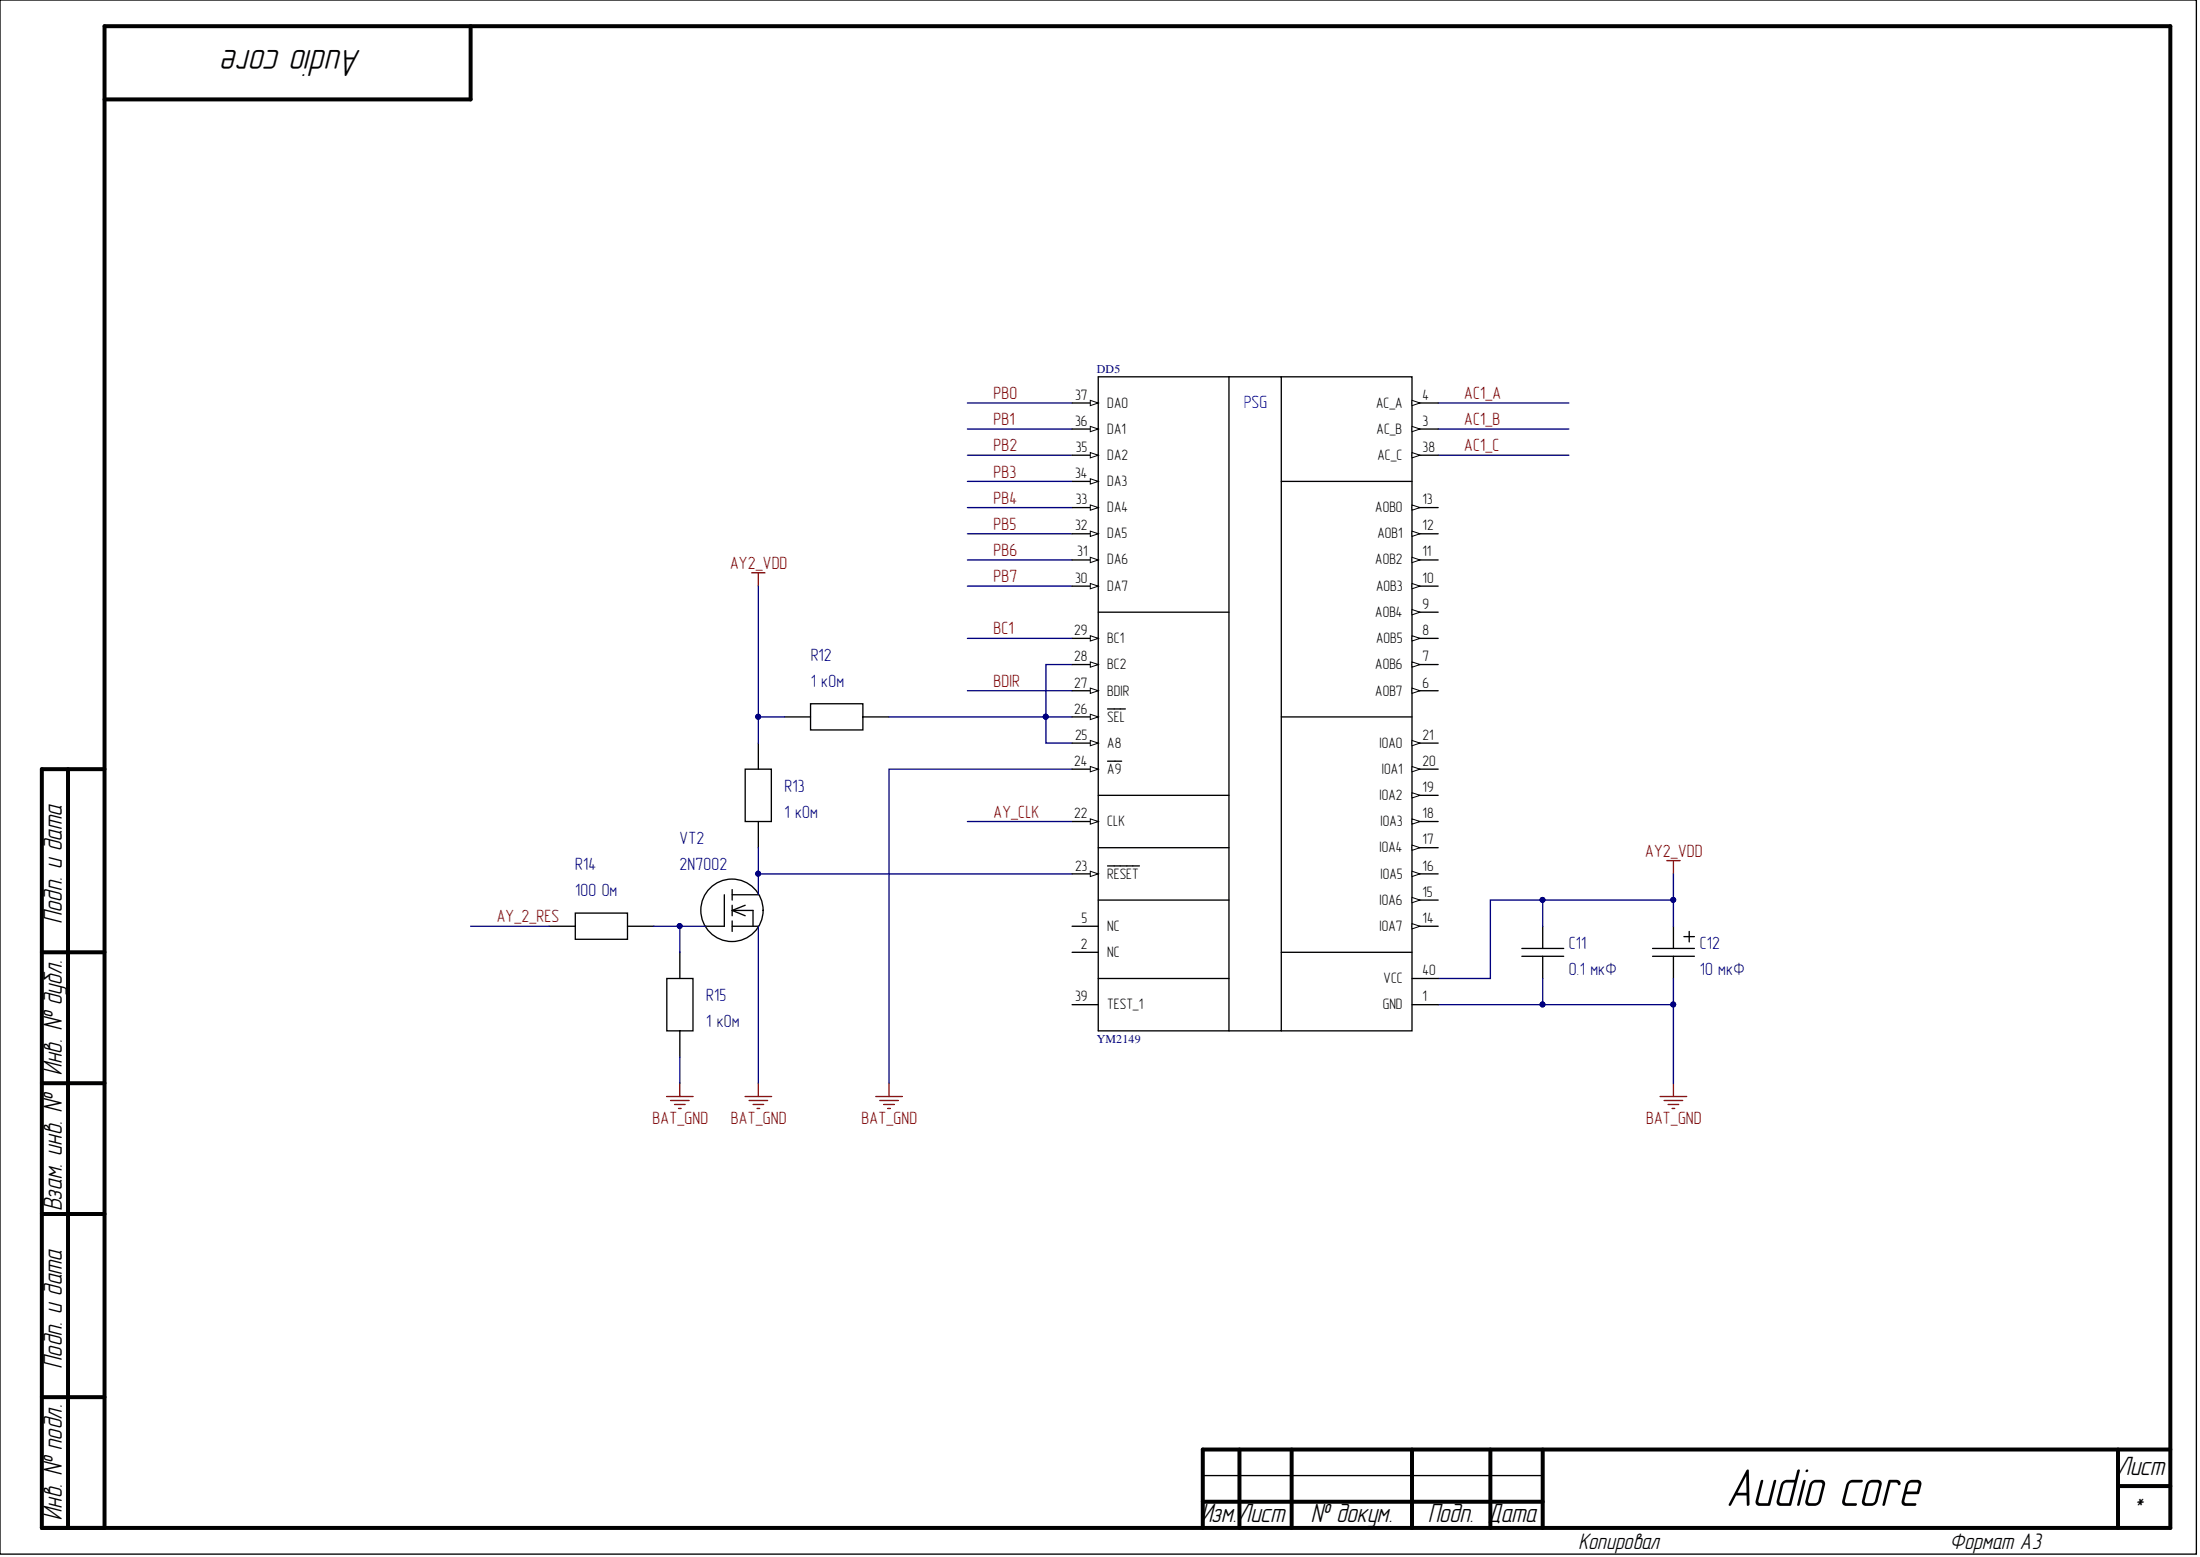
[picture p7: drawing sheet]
<svg xmlns="http://www.w3.org/2000/svg" width="420mm" height="297mm" viewBox="0 0 420 297" stroke-linecap="round" stroke-linejoin="round" font-family="sans-serif">
<g fill="none" stroke="#000" stroke-width=".76">
<path d="M89.8 5v14h-69.9M13 146.7v144.8M19.9 146.7h-11.9v144.8h406.1v-286.5h-394.2v286.5M8 181.7h11.9M8 206.7h11.9M8 231.6h11.9M8 266.5h11.9M236.5 276.5v15M246.5 276.5v15M269.4 276.5v15M284.4 276.5v15M294.4 276.5v15"/>
<path d="M404.2 276.5v15M414.1 276.5h-184.6v15M229.5 286.5h64.9M404.2 283.5h9.9"/>
</g>
<g fill="none" stroke="#000" stroke-width=".25">
<path d="M0 0h419.1v296.5h-419.1zM209.6 71.9h24.9v124.8h-24.9zM234.5 71.9h10v124.8h-10M244.5 71.9h24.9v124.8h-24.9M244.5 91.8h24.9M269.4 81.9h5M149.7 136.8h5M154.7 134.3h10v5h-10zM164.7 136.8h4.9M142.2 146.7h5v10h-5zM144.7 141.8v4.9M144.7 156.7v5"/>
<path d="M104.8 176.7h5M109.8 174.2h9.9v5h-9.9zM119.7 176.7h5M138.2 170.7v6h-3.5M139.7 169.7v2M139.7 172.7v2M139.7 175.7v2M139.7 173.7h4v3M139.7 176.7h5M139.7 170.7h5M139.7 173.7l2.5 1M142.2 172.7l-2.5 1"/>
<path d="M294.4 176.7v4.2M319.3 176.7v4.2M321.3 178.7h2M322.3 177.7v2M127.2 186.7h5v10h-5zM129.7 181.7v5M129.7 196.7v5M204.6 181.7h5M269.4 191.7h5M290.4 182.4h8M290.4 180.9h8M294.4 182.4v4.3"/>
<path d="M315.3 182.4h8M315.3 180.9h8M319.3 182.4v4.3M229.5 281.5h64.9"/>
<circle cx="139.7" cy="173.7" r="6"/>
</g>
<g fill="none" stroke="#800000" stroke-width=".25">
<path d="M143.4 109.3h2.6M144.7 109.3v2.5M318.1 164.2h2.5M319.3 164.2v2.5M127.2 209.2h5.1M128 209.9h3.5M128.7 210.7h2M129.5 211.5h.5M129.7 206.7v2.5M142.2 209.2h5M142.9 209.9h3.6M143.7 210.7h2"/>
<path d="M144.5 211.5h.5M144.7 206.7v2.5M167.1 209.2h5.1M167.9 209.9h3.5M168.6 210.7h2.1M169.4 211.5h.5M169.6 206.7v2.5M316.8 209.2h5.1M317.5 209.9h3.6M318.3 210.7h2M319.1 211.5h.5M319.3 206.7v2.5"/>
</g>
<g fill="none" stroke="#000080" stroke-width=".25">
<path d="M184.6 76.9h20M274.4 76.9h25M184.6 81.9h20M184.6 86.8h20M184.6 91.8h20M184.6 96.8h20M274.4 81.9h25M274.4 86.8h25M144.7 111.8v30M184.6 101.8h20M184.6 106.8h20M184.6 111.8h20"/>
<path d="M144.7 136.8h5M184.6 121.8h20M184.6 131.8h20M204.6 136.8h-5v5h5M204.6 126.8h-5v10h-30M184.6 156.7h20M204.6 146.7h-35v60M89.8 176.7h15M124.7 176.7h5M134.7 176.7h-5v5M144.7 161.7v5h59.9M144.7 166.7v4"/>
<path d="M144.7 176.7v30M294.4 171.7v5M319.3 176.7v-5h-34.9v15h-10M319.3 166.7v5M294.4 186.7v5M319.3 186.7v5h-44.9M319.3 191.7v15M129.7 201.7v5"/>
</g>
<g fill="#000080" stroke="#000080" stroke-width=".19">
<circle cx="199.5" cy="136.7" r=".47"/>
<circle cx="129.7" cy="176.7" r=".47"/>
<circle cx="144.7" cy="166.7" r=".47"/>
<circle cx="294.3" cy="191.6" r=".47"/>
<circle cx="294.3" cy="171.7" r=".47"/>
<circle cx="319.3" cy="171.7" r=".47"/>
<circle cx="319.3" cy="191.6" r=".47"/>
<circle cx="144.7" cy="136.7" r=".47"/>
</g>
<path d="M269.4 81.3l1.6 .6-1.6 .5z" fill="#fff"/>
<path d="M269.4 81.3l1.6 .6-1.6 .5z" fill="none" stroke="#000" stroke-width=".19"/>
<path d="M269.4 76.9h5" fill="none" stroke="#000" stroke-width=".25"/>
<path d="M269.4 76.4l1.6 .5-1.6 .5z" fill="#fff"/>
<path d="M269.4 76.4l1.6 .5-1.6 .5z" fill="none" stroke="#000" stroke-width=".19"/>
<path d="M269.4 131.8h5M204.6 176.7h5" fill="none" stroke="#000" stroke-width=".25"/>
<path d="M269.4 131.3l1.6 .5-1.6 .5z" fill="#fff"/>
<path d="M269.4 131.3l1.6 .5-1.6 .5z" fill="none" stroke="#000" stroke-width=".19"/>
<path d="M269.4 126.8h5" fill="none" stroke="#000" stroke-width=".25"/>
<path d="M269.4 126.3l1.6 .5-1.6 .5z" fill="#fff"/>
<path d="M269.4 126.3l1.6 .5-1.6 .5z" fill="none" stroke="#000" stroke-width=".19"/>
<path d="M269.4 121.8h5" fill="none" stroke="#000" stroke-width=".25"/>
<path d="M269.4 121.3l1.6 .5-1.6 .5z" fill="#fff"/>
<path d="M269.4 121.3l1.6 .5-1.6 .5z" fill="none" stroke="#000" stroke-width=".19"/>
<path d="M269.4 116.8h5" fill="none" stroke="#000" stroke-width=".25"/>
<path d="M269.4 116.3l1.6 .5-1.6 .5z" fill="#fff"/>
<path d="M269.4 116.3l1.6 .5-1.6 .5z" fill="none" stroke="#000" stroke-width=".19"/>
<path d="M269.4 111.8h5" fill="none" stroke="#000" stroke-width=".25"/>
<path d="M269.4 111.3l1.6 .5-1.6 .5z" fill="#fff"/>
<path d="M269.4 111.3l1.6 .5-1.6 .5z" fill="none" stroke="#000" stroke-width=".19"/>
<path d="M269.4 106.8h5" fill="none" stroke="#000" stroke-width=".25"/>
<path d="M269.4 106.3l1.6 .5-1.6 .5z" fill="#fff"/>
<path d="M269.4 106.3l1.6 .5-1.6 .5z" fill="none" stroke="#000" stroke-width=".19"/>
<path d="M269.4 101.8h5" fill="none" stroke="#000" stroke-width=".25"/>
<path d="M269.4 101.3l1.6 .5-1.6 .5z" fill="#fff"/>
<path d="M269.4 101.3l1.6 .5-1.6 .5z" fill="none" stroke="#000" stroke-width=".19"/>
<path d="M269.4 96.8h5" fill="none" stroke="#000" stroke-width=".25"/>
<path d="M269.4 96.3l1.6 .5-1.6 .5z" fill="#fff"/>
<path d="M269.4 96.3l1.6 .5-1.6 .5z" fill="none" stroke="#000" stroke-width=".19"/>
<path d="M269.4 176.7h5" fill="none" stroke="#000" stroke-width=".25"/>
<path d="M269.4 176.2l1.6 .5-1.6 .5z" fill="#fff"/>
<path d="M269.4 176.2l1.6 .5-1.6 .5z" fill="none" stroke="#000" stroke-width=".19"/>
<path d="M269.4 171.7h5" fill="none" stroke="#000" stroke-width=".25"/>
<path d="M269.4 171.2l1.6 .5-1.6 .5z" fill="#fff"/>
<path d="M269.4 171.2l1.6 .5-1.6 .5z" fill="none" stroke="#000" stroke-width=".19"/>
<path d="M269.4 166.7h5" fill="none" stroke="#000" stroke-width=".25"/>
<path d="M269.4 166.2l1.6 .5-1.6 .5z" fill="#fff"/>
<path d="M269.4 166.2l1.6 .5-1.6 .5z" fill="none" stroke="#000" stroke-width=".19"/>
<path d="M269.4 161.7h5" fill="none" stroke="#000" stroke-width=".25"/>
<path d="M269.4 161.2l1.6 .5-1.6 .5z" fill="#fff"/>
<path d="M269.4 161.2l1.6 .5-1.6 .5z" fill="none" stroke="#000" stroke-width=".19"/>
<path d="M269.4 156.7h5" fill="none" stroke="#000" stroke-width=".25"/>
<path d="M269.4 156.2l1.6 .5-1.6 .5z" fill="#fff"/>
<path d="M269.4 156.2l1.6 .5-1.6 .5z" fill="none" stroke="#000" stroke-width=".19"/>
<path d="M269.4 151.7h5" fill="none" stroke="#000" stroke-width=".25"/>
<path d="M269.4 151.2l1.6 .5-1.6 .5z" fill="#fff"/>
<path d="M269.4 151.2l1.6 .5-1.6 .5z" fill="none" stroke="#000" stroke-width=".19"/>
<path d="M269.4 146.7h5" fill="none" stroke="#000" stroke-width=".25"/>
<path d="M269.4 146.2l1.6 .5-1.6 .5z" fill="#fff"/>
<path d="M269.4 146.2l1.6 .5-1.6 .5z" fill="none" stroke="#000" stroke-width=".19"/>
<path d="M269.4 141.8h5" fill="none" stroke="#000" stroke-width=".25"/>
<path d="M269.4 141.3l1.6 .5-1.6 .5z" fill="#fff"/>
<path d="M269.4 141.3l1.6 .5-1.6 .5z" fill="none" stroke="#000" stroke-width=".19"/>
<path d="M204.6 156.7h5" fill="none" stroke="#000" stroke-width=".25"/>
<path d="M208 156.2l1.6 .5-1.6 .5z" fill="#fff"/>
<path d="M208 156.2l1.6 .5-1.6 .5z" fill="none" stroke="#000" stroke-width=".19"/>
<path d="M204.6 166.7h5" fill="none" stroke="#000" stroke-width=".25"/>
<path d="M208 166.2l1.6 .5-1.6 .5z" fill="#fff"/>
<path d="M208 166.2l1.6 .5-1.6 .5z" fill="none" stroke="#000" stroke-width=".19"/>
<path d="M204.6 146.7h5M211.3 165.2h6.1" fill="none" stroke="#000" stroke-width=".25"/>
<path d="M208 146.2l1.6 .5-1.6 .5z" fill="#fff"/>
<path d="M208 146.2l1.6 .5-1.6 .5z" fill="none" stroke="#000" stroke-width=".19"/>
<path d="M204.6 141.8h5M211.3 145.2h2.7" fill="none" stroke="#000" stroke-width=".25"/>
<path d="M208 141.3l1.6 .5-1.6 .5z" fill="#fff"/>
<path d="M208 141.3l1.6 .5-1.6 .5z" fill="none" stroke="#000" stroke-width=".19"/>
<path d="M204.6 136.8h5" fill="none" stroke="#000" stroke-width=".25"/>
<path d="M208 136.3l1.6 .5-1.6 .5z" fill="#fff"/>
<path d="M208 136.3l1.6 .5-1.6 .5z" fill="none" stroke="#000" stroke-width=".19"/>
<path d="M204.6 131.8h5M211.3 135.3h3.4" fill="none" stroke="#000" stroke-width=".25"/>
<path d="M208 131.3l1.6 .5-1.6 .5z" fill="#fff"/>
<path d="M208 131.3l1.6 .5-1.6 .5z" fill="none" stroke="#000" stroke-width=".19"/>
<path d="M204.6 126.8h5" fill="none" stroke="#000" stroke-width=".25"/>
<path d="M208 126.3l1.6 .5-1.6 .5z" fill="#fff"/>
<path d="M208 126.3l1.6 .5-1.6 .5z" fill="none" stroke="#000" stroke-width=".19"/>
<path d="M204.6 121.8h5" fill="none" stroke="#000" stroke-width=".25"/>
<path d="M208 121.3l1.6 .5-1.6 .5z" fill="#fff"/>
<path d="M208 121.3l1.6 .5-1.6 .5z" fill="none" stroke="#000" stroke-width=".19"/>
<path d="M204.6 111.8h5" fill="none" stroke="#000" stroke-width=".25"/>
<path d="M208 111.3l1.6 .5-1.6 .5z" fill="#fff"/>
<path d="M208 111.3l1.6 .5-1.6 .5z" fill="none" stroke="#000" stroke-width=".19"/>
<path d="M204.6 106.8h5" fill="none" stroke="#000" stroke-width=".25"/>
<path d="M208 106.3l1.6 .5-1.6 .5z" fill="#fff"/>
<path d="M208 106.3l1.6 .5-1.6 .5z" fill="none" stroke="#000" stroke-width=".19"/>
<path d="M204.6 101.8h5" fill="none" stroke="#000" stroke-width=".25"/>
<path d="M208 101.3l1.6 .5-1.6 .5z" fill="#fff"/>
<path d="M208 101.3l1.6 .5-1.6 .5z" fill="none" stroke="#000" stroke-width=".19"/>
<path d="M204.6 96.8h5" fill="none" stroke="#000" stroke-width=".25"/>
<path d="M208 96.3l1.6 .5-1.6 .5z" fill="#fff"/>
<path d="M208 96.3l1.6 .5-1.6 .5z" fill="none" stroke="#000" stroke-width=".19"/>
<path d="M204.6 91.8h5" fill="none" stroke="#000" stroke-width=".25"/>
<path d="M208 91.3l1.6 .5-1.6 .5z" fill="#fff"/>
<path d="M208 91.3l1.6 .5-1.6 .5z" fill="none" stroke="#000" stroke-width=".19"/>
<path d="M204.6 86.8h5" fill="none" stroke="#000" stroke-width=".25"/>
<path d="M208 86.3l1.6 .5-1.6 .6z" fill="#fff"/>
<path d="M208 86.3l1.6 .5-1.6 .6z" fill="none" stroke="#000" stroke-width=".19"/>
<path d="M204.6 81.9h5" fill="none" stroke="#000" stroke-width=".25"/>
<path d="M208 81.3l1.6 .6-1.6 .5z" fill="#fff"/>
<path d="M208 81.3l1.6 .6-1.6 .5z" fill="none" stroke="#000" stroke-width=".19"/>
<path d="M204.6 76.9h5" fill="none" stroke="#000" stroke-width=".25"/>
<path d="M208 76.4l1.6 .5-1.6 .5z" fill="#fff"/>
<path d="M208 76.4l1.6 .5-1.6 .5z" fill="none" stroke="#000" stroke-width=".19"/>
<path d="M269.4 86.8h5" fill="none" stroke="#000" stroke-width=".25"/>
<path d="M269.4 86.3l1.6 .5-1.6 .6z" fill="#fff"/>
<path d="M269.4 86.3l1.6 .5-1.6 .6z" fill="none" stroke="#000" stroke-width=".19"/>
<path d="M209.6 116.8h24.9M244.5 136.8h24.9M209.6 151.7h24.9M209.6 161.7h24.9M209.6 171.7h24.9M204.6 191.7h5M209.6 186.7h24.9M244.5 181.7h24.9M269.4 186.7h5" fill="none" stroke="#000" stroke-width=".25"/>
<text font-size="10.1" x="329.8" y="287.3">Audio core</text>
<text font-size="7.3" x="68.6" y="9.6" transform="rotate(-180 68.6 9.6)">Audio core</text>
<g font-size="5.1">
<text x="11.8" y="176.1" transform="rotate(-90 11.8 176.1)">Подп. и дата</text>
<text x="11.8" y="205" transform="rotate(-90 11.8 205)">Инв. № дубл.</text>
<text x="11.8" y="230.9" transform="rotate(-90 11.8 230.9)">Взам. инв. №</text>
<text x="11.8" y="260.9" transform="rotate(-90 11.8 260.9)">Подп. и дата</text>
<text x="404.2" y="281.4">Лист</text>
<text x="11.8" y="289.9" transform="rotate(-90 11.8 289.9)">Инв. № подл.</text>
<text x="229.2" y="290.4">Изм.Лист</text>
<text x="250.2" y="290.4">№ докум.</text>
<text x="272.6" y="290.4">Подп. Дата</text>
<text x="407.3" y="289.4">*</text>
</g>
<g font-size="4.3">
<text x="301.4" y="295.6">Копировал</text>
<text x="372.2" y="295.6">Формат А3</text>
</g>
<g font-size="3.4" fill="#800000">
<text x="189.6" y="76.2">PB0</text>
<text x="279.4" y="76.2">AC1_A</text>
<text x="189.6" y="81.1">PB1</text>
<text x="279.4" y="81.1">AC1_B</text>
<text x="189.6" y="86.1">PB2</text>
<text x="279.4" y="86.1">AC1_C</text>
<text x="189.6" y="91.1">PB3</text>
<text x="189.6" y="96.1">PB4</text>
<text x="189.6" y="101.1">PB5</text>
<text x="189.6" y="106.1">PB6</text>
<text x="139.3" y="108.5">AY2_VDD</text>
<text x="189.6" y="111.1">PB7</text>
<text x="189.6" y="121">BC1</text>
<text x="189.6" y="131">BDIR</text>
<text x="189.6" y="156">AY_CLK</text>
<text x="314" y="163.5">AY2_VDD</text>
<text x="94.8" y="176">AY_2_RES</text>
<text x="124.5" y="214.5">BAT_GND</text>
<text x="139.5" y="214.5">BAT_GND</text>
<text x="164.4" y="214.5">BAT_GND</text>
<text x="314.1" y="214.5">BAT_GND</text>
</g>
<text font-size="3.4" fill="#00f" x="237.3" y="77.9">PSG</text>
<g font-size="3.4" fill="#000080">
<text x="154.7" y="126">R12</text>
<text x="154.7" y="131">1 кОм</text>
<text x="149.7" y="151">R13</text>
<text x="129.7" y="161">VT2</text>
<text x="149.7" y="156">1 кОм</text>
<text x="109.7" y="166">R14</text>
<text x="129.7" y="166">2N7002</text>
<text x="109.7" y="171">100 Ом</text>
<text x="299.3" y="185.9">0.1 мкФ</text>
<text x="299.3" y="181">C11</text>
<text x="324.3" y="181">C12</text>
<text x="324.3" y="185.9">10 мкФ</text>
<text x="134.8" y="190.9">R15</text>
<text x="134.8" y="195.9">1 кОм</text>
</g>
<g font-size="2.9">
<text x="205.1" y="76.2">37</text>
<text x="211.3" y="77.8">DA0</text>
<text x="262.6" y="77.8">AC_A</text>
<text x="271.5" y="76.2">4</text>
<text x="205.1" y="81.2">36</text>
<text x="211.3" y="82.7">DA1</text>
<text x="262.7" y="82.7">AC_B</text>
<text x="271.5" y="81.2">3</text>
<text x="205.3" y="86.2">35</text>
<text x="211.3" y="87.7">DA2</text>
<text x="262.8" y="87.7">AC_C</text>
<text x="271.5" y="86.2">38</text>
<text x="205.1" y="91.2">34</text>
<text x="211.3" y="92.7">DA3</text>
<text x="205.1" y="101.2">32</text>
<text x="205.3" y="96.2">33</text>
<text x="211.3" y="97.7">DA4</text>
<text x="262.4" y="97.7">AOB0</text>
<text x="271.5" y="101.2">12</text>
<text x="271.5" y="96.2">13</text>
<text x="205.6" y="106.2">31</text>
<text x="211.3" y="107.7">DA6</text>
<text x="211.3" y="102.7">DA5</text>
<text x="262.4" y="107.7">AOB2</text>
<text x="262.8" y="102.7">AOB1</text>
<text x="271.5" y="106.2">11</text>
<text x="205.1" y="111.1">30</text>
<text x="211.3" y="112.7">DA7</text>
<text x="262.6" y="112.7">AOB3</text>
<text x="271.5" y="111.1">10</text>
<text x="262.4" y="117.7">AOB4</text>
<text x="271.5" y="116.1">9</text>
<text x="205" y="121.1">29</text>
<text x="211.3" y="122.6">BC1</text>
<text x="262.6" y="122.6">AOB5</text>
<text x="271.5" y="121.1">8</text>
<text x="205" y="131.2">27</text>
<text x="205" y="126.2">28</text>
<text x="211.3" y="127.7">BC2</text>
<text x="262.4" y="127.7">AOB6</text>
<text x="271.5" y="131.2">6</text>
<text x="271.5" y="126.2">7</text>
<text x="205" y="136.2">26</text>
<text x="211.3" y="137.7">SEL</text>
<text x="211.3" y="132.7">BDIR</text>
<text x="262.4" y="132.7">AOB7</text>
<text x="205.1" y="141.1">25</text>
<text x="211.3" y="142.7">A8</text>
<text x="263.3" y="142.7">IOA0</text>
<text x="271.5" y="141.1">21</text>
<text x="205" y="146.1">24</text>
<text x="211.3" y="147.7">A9</text>
<text x="263.7" y="147.7">IOA1</text>
<text x="271.5" y="146.1">20</text>
<text x="263.3" y="152.6">IOA2</text>
<text x="271.5" y="151.1">19</text>
<text x="205" y="156.1">22</text>
<text x="211.3" y="157.6">CLK</text>
<text x="263.4" y="157.6">IOA3</text>
<text x="271.5" y="161.1">17</text>
<text x="271.5" y="156.1">18</text>
<text x="205.1" y="166.1">23</text>
<text x="211.3" y="167.6">RESET</text>
<text x="263.3" y="162.6">IOA4</text>
<text x="263.4" y="167.6">IOA5</text>
<text x="271.5" y="166.1">16</text>
<text x="263.3" y="172.6">IOA6</text>
<text x="271.5" y="171.1">15</text>
<text x="206.4" y="176.1">5</text>
<text x="211.3" y="177.6">NC</text>
<text x="263.3" y="177.6">IOA7</text>
<text x="271.5" y="176.1">14</text>
<text x="206.2" y="181">2</text>
<text x="211.3" y="182.6">NC</text>
<text x="205.1" y="191">39</text>
<text x="264" y="187.5">VCC</text>
<text x="271.5" y="191">1</text>
<text x="271.5" y="186">40</text>
<text x="211.3" y="192.5">TEST_1</text>
<text x="263.9" y="192.5">GND</text>
</g>
<g font-size="2.3" fill="#000080">
<text x="209.3" y="71.2">DD5</text>
<text x="209.3" y="199">YM2149</text>
</g>
</svg>
